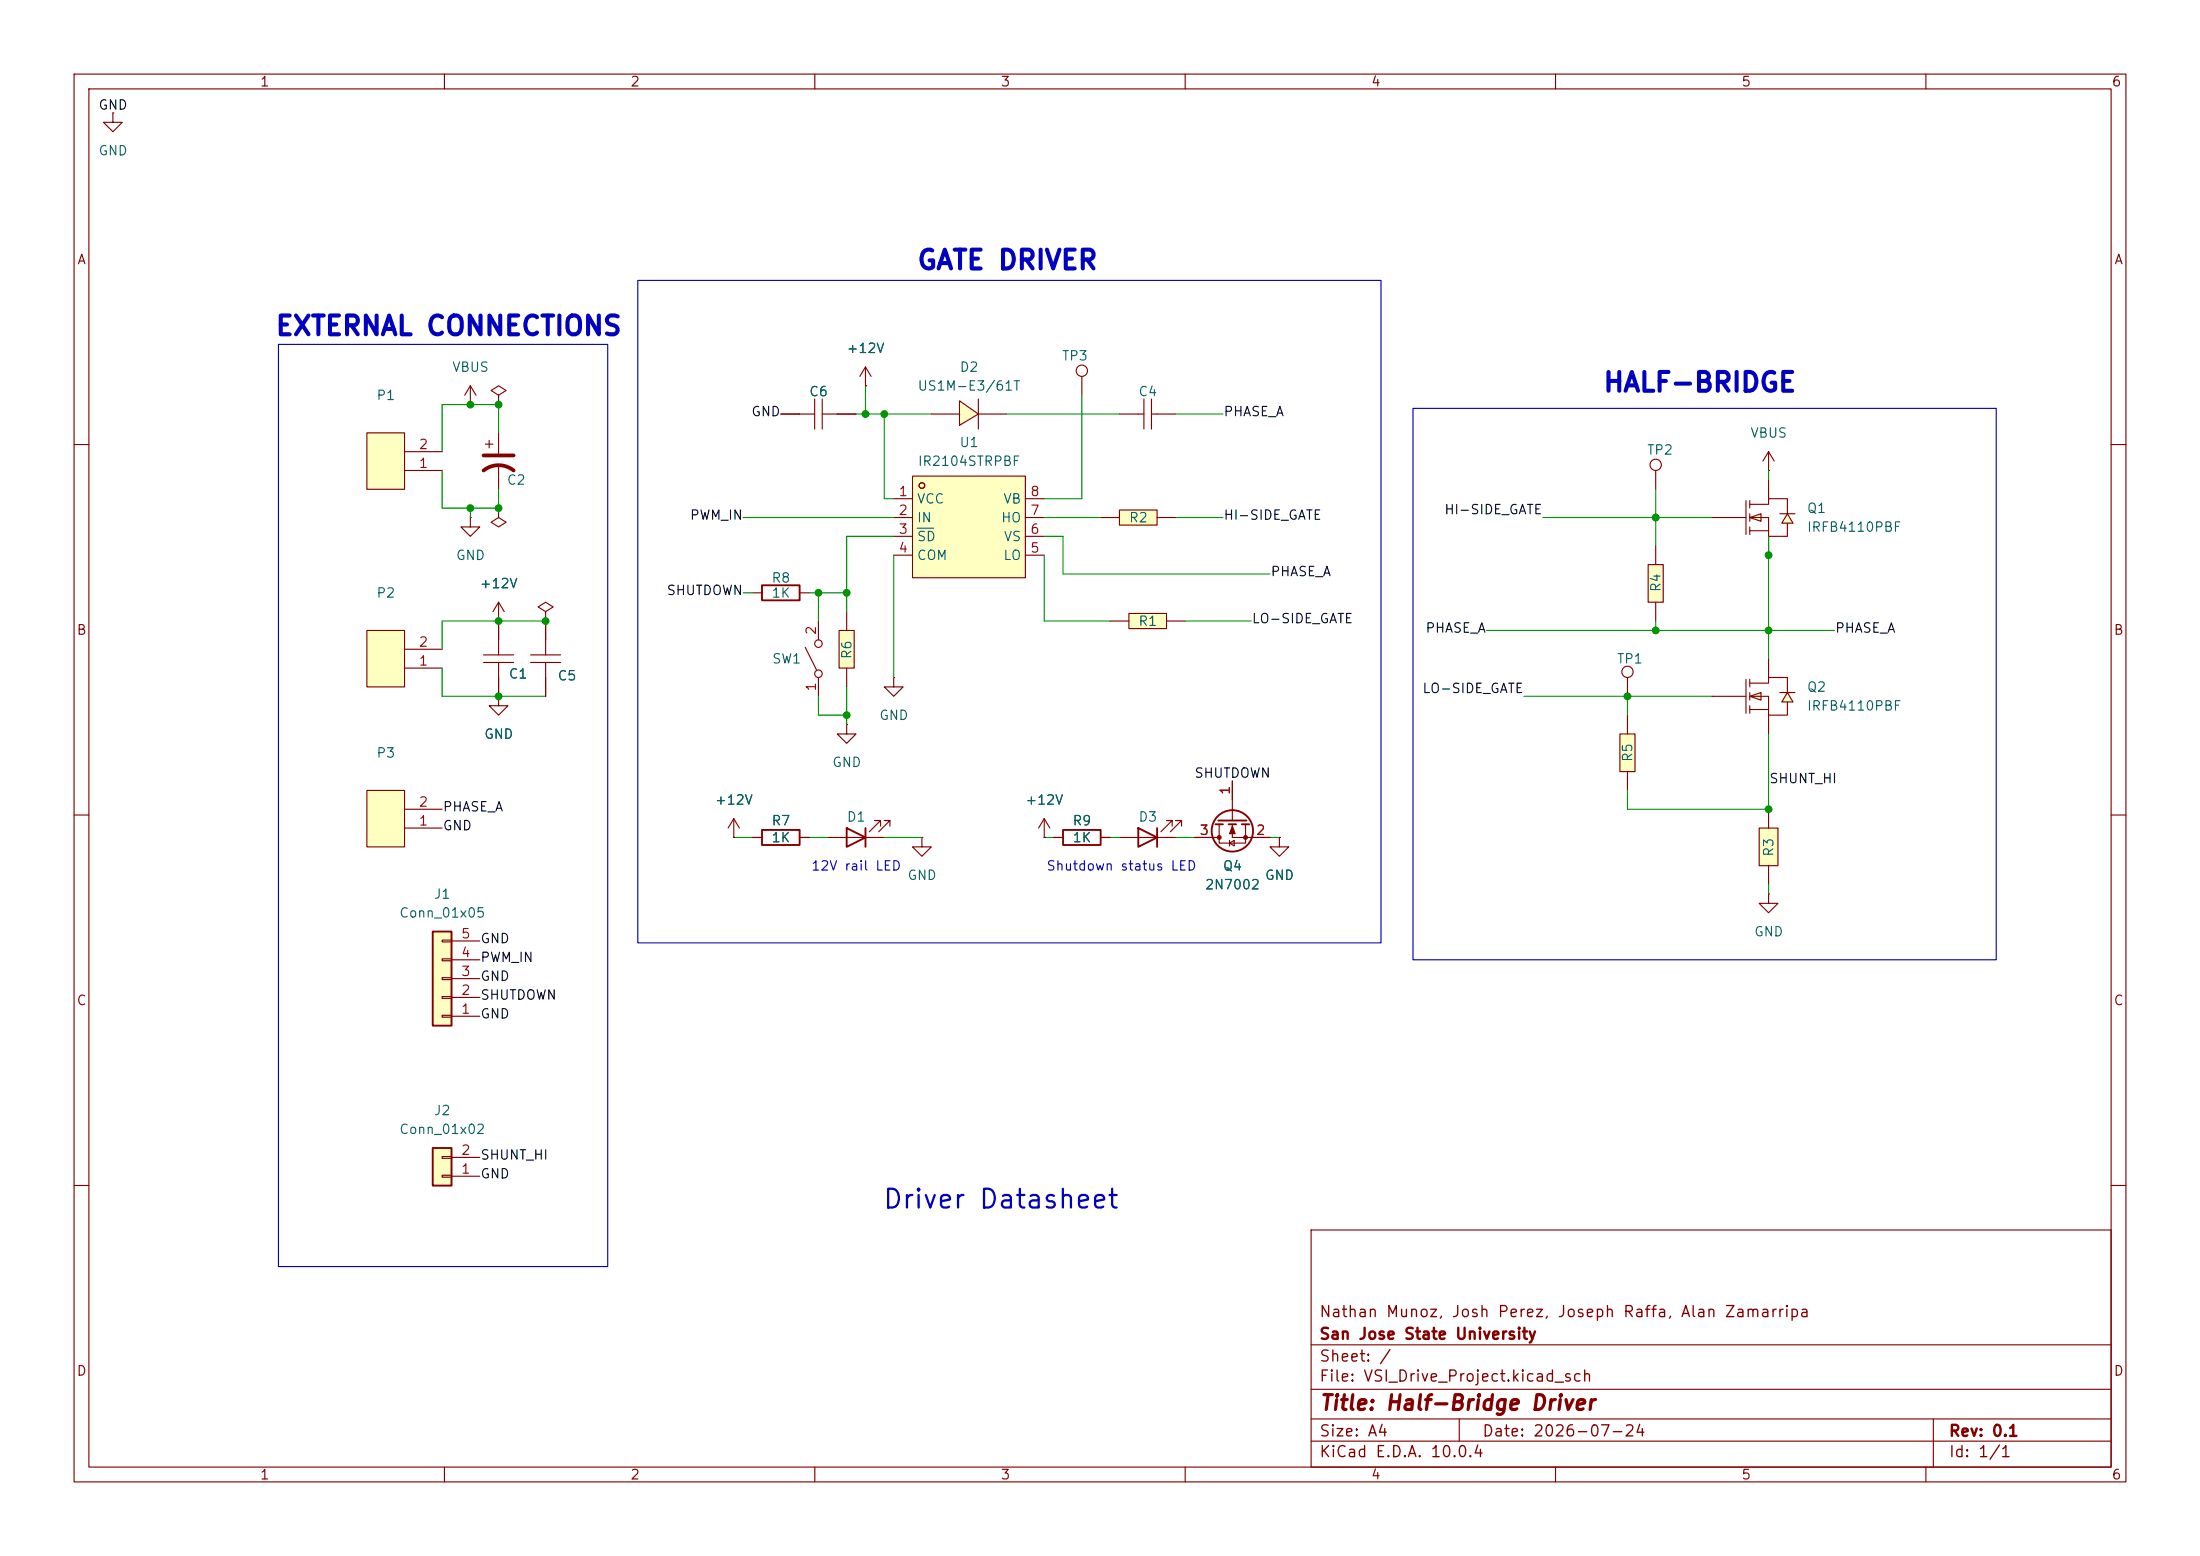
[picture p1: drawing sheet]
<svg xmlns="http://www.w3.org/2000/svg" width="297mm" height="210mm" viewBox="0 0 297 210" stroke-linecap="round" stroke-linejoin="round" font-family="sans-serif">
<g fill="none" stroke="#840000" stroke-width=".15">
<path d="M10 10h277v190h-277zM12 12h273v186h-273zM60 10v2M110 10v2M160 10v2M210 10v2M260 10v2M63.5 54.6h.1M63.5 52.1l-.8 1.2M63.5 52.1l.8 1.2M63.5 52.1v2.5M67.3 53.3l1-.6-1-.6-1 .6 1 .6v1.3"/>
<path d="M67.3 54.6h.1M10 60h2M285 60h2M65.3 89.4h4M65.3 88.4h4M67.3 83.8h.1M67.3 81.3v7.1M67.3 89.4v4.6M67.3 81.3l-.8 1.3M67.3 81.3l.8 1.3M71.6 89.4h4.1M71.6 88.4h4.1"/>
<path d="M73.7 83.8v4.6M73.7 89.4v4.6M120.6 91.4v1.3h1.3l-1.3 1.3-1.2-1.3h1.2M120.6 91.4h.1M10 110h2M285 110h2M10 160h2M177 166h108v32h-108zM285 160h2M60 198v2M110 198v2M160 198v2"/>
<path d="M177 194.5h108M177 191.5h108M177 187.5h108M177 181.5h108M197 191.5v3M210 198v2M260 198v2M261 191.5v6.5"/>
</g>
<path d="M49.5 85.1h5.1v7.6h-5.1z" fill="#ffffc2"/>
<path d="M116.8 52.1h.1M116.8 49.5l-.7 1.3M116.8 49.5l.8 1.3M116.8 49.5v2.6M63.5 69.9v1.2h1.3l-1.3 1.3-1.3-1.3h1.3M63.5 69.9h.1M49.5 85.1h5.1v7.6h-5.1zM54.6 90.2h5.1M54.6 87.6h5.1M67.3 94v1.3h1.3l-1.3 1.2-1.3-1.2h1.3M67.3 94h.1" fill="none" stroke="#840000" stroke-width=".15"/>
<path d="M49.5 58.4h5.1v7.6h-5.1z" fill="#ffffc2"/>
<path d="M49.5 58.4h5.1v7.6h-5.1zM54.6 63.5h5.1M54.6 61h5.1M114.3 97.8v1.3h1.3l-1.3 1.2-1.3-1.2h1.3M114.3 97.8h.1" fill="none" stroke="#840000" stroke-width=".15"/>
<path d="M113.3 85.1h2v5.1h-2z" fill="#ffffc2"/>
<g fill="none" stroke="#840000" stroke-width=".15">
<path d="M65.5 59.9h1M66 59.4v1.1M67.3 58.4v2.8M105.4 55.9h4.6M110 53.9v4M111 55.9h4.6M111 53.9v4M67.3 68.6v1.3l1 .6-1 .6-1-.6 1-.6M67.3 68.6h.1M67.3 62.7v3.3M113.3 85.1h2v5.1h-2zM114.3 82.6v2.5"/>
<path d="M114.3 90.2v2.5M101.6 113h1.3M107.9 113h1.3M161.3 113h3.3M164.6 111.3v2.5h3.5v-2.5M166 113.8l.6-.4v.8zM166 113.4v.8M166.4 111.3v1.7h5M166.4 105.4v5.3"/>
</g>
<g fill="none" stroke="#840000" stroke-width=".25">
<path d="M102.9 112h5v2h-5zM164.1 111.3h1M164.5 110.7h3.8M165.9 111.3h1M167.6 111.3h1.1"/>
<circle cx="166.4" cy="112.1" r="2.79"/>
</g>
<g fill="#840000" stroke="#840000" stroke-width=".15">
<path d="M166.4 111.5l.4 1h-.8z"/>
<circle cx="164.6" cy="113" r=".25"/>
<circle cx="168.1" cy="113" r=".25"/>
</g>
<path d="M65.3 63.5a3.3 3.3 0 0 1 4 0M65.3 61.5h4" fill="none" stroke="#840000" stroke-width=".51"/>
<path d="M58.4 154.9h2.6v5.1h-2.6z" fill="#ffffc2"/>
<path d="M58.4 154.9h2.6v5.1h-2.6z" fill="none" stroke="#840000" stroke-width=".25"/>
<path d="M59.7 158.6h1.3v.3h-1.3zM59.7 156.1h1.3v.2h-1.3zM61 158.8h3.8M61 156.2h3.8" fill="none" stroke="#840000" stroke-width=".15"/>
<path d="M49.5 106.7h5.1v7.6h-5.1z" fill="#ffffc2"/>
<path d="M49.5 106.7h5.1v7.6h-5.1zM54.6 111.8h5.1M54.6 109.2h5.1" fill="none" stroke="#840000" stroke-width=".15"/>
<path d="M58.4 125.7h2.6v12.7h-2.6z" fill="#ffffc2"/>
<path d="M114.3 111.8l2.5 1.2-2.5 1.3zM116.8 111.8v2.5M143.5 112h5.1v2h-5.1zM153.7 111.8l2.5 1.2-2.5 1.3zM156.2 111.8v2.5M58.4 125.7h2.6v12.7h-2.6z" fill="none" stroke="#840000" stroke-width=".25"/>
<g fill="none" stroke="#840000" stroke-width=".15">
<path d="M238.8 63.5h.1M238.8 61l-.8 1.2M238.8 61l.7 1.2M238.8 61v2.5M73.7 82.6l1-.7-1-.6-1.1 .6 1.1 .7v1.2M73.7 83.8h.1M99.1 113h.1M99.1 110.5l-.8 1.3M99.1 110.5l.7 1.3M99.1 110.5v2.5M111.8 113h7.6M118.9 111.5v-.8h-.8h.8l-1.6 1.6"/>
<path d="M120.1 111.5v-.8h-.7h.7l-1.5 1.6M124.5 113v1.3h1.2l-1.2 1.3-1.3-1.3h1.3M124.5 113h.1M142.2 113h1.3M148.6 113h1.3M151.1 113h7.6M158.2 111.5v-.8h-.7h.7l-1.5 1.6M159.5 111.5v-.8h-.8h.8l-1.5 1.6M172.7 113v1.3h1.3l-1.3 1.3-1.3-1.3h1.3M172.7 113h.1M59.7 137h1.3v.3h-1.3zM59.7 134.5h1.3v.2h-1.3z"/>
<path d="M59.7 132h1.3v.2h-1.3zM59.7 129.4h1.3v.3h-1.3zM59.7 126.9h1.3v.2h-1.3zM61 137.2h3.8M61 134.6h3.8M61 132.1h3.8M61 129.5h3.8M61 127h3.8"/>
</g>
<g fill="#ffffc2">
<path d="M236.2 69.9l1.5-.6v1.1z"/>
<path d="M241.3 69.3l.8 1.3h-1.6z"/>
</g>
<g fill="none" stroke="#840000" stroke-width=".15">
<path d="M231.1 69.9h4.6M235.7 67.6v4.5M236.2 68.1h2.6v-.8h2.5v2M236.2 69.9l1.5-.6v1.1zM236.2 69.9h2.6v2.5h2.5v-1.8M236.2 67.6v1M236.2 69.3v1.1M236.2 71.1v1M236.2 71.6h2.6M238.8 64.8v2.5M238.8 72.4v2.5M240.3 69.3h2"/>
<path d="M241.3 69.3l.8 1.3h-1.6z"/>
</g>
<path d="M123.2 64.3h15.2v13.7h-15.2z" fill="#ffffc2"/>
<g fill="none" stroke="#840000" stroke-width=".15">
<path d="M151.1 55.9h3.3M154.4 53.9v4M155.5 55.9h3.2M155.5 53.9v4M120.6 67.3h2.6M120.6 69.9h2.6M120.6 72.4h2.6M120.6 74.9h2.6M123.2 64.3h15.2v13.7h-15.2zM138.4 67.3h2.6M138.4 69.9h2.6M138.4 72.4h2.6"/>
<path d="M138.4 74.9h2.6M101.6 80h1.3M107.9 80h1.3M141 113h.1M141 110.5l-.8 1.3M141 110.5l.7 1.3M141 110.5v2.5"/>
<circle cx="124.5" cy="65.5" r=".38"/>
</g>
<path d="M123.8 71.3h2.3" fill="none" stroke="#006464" stroke-width=".15"/>
<path d="M102.9 79h5v2h-5z" fill="none" stroke="#840000" stroke-width=".25"/>
<path d="M152.4 82.8h5.1v2h-5.1z" fill="#ffffc2"/>
<path d="M15.2 15.2v1.3h1.3l-1.3 1.3-1.2-1.3h1.2M15.2 15.2h.1M149.9 83.8h2.5M152.4 82.8h5.1v2h-5.1zM157.5 83.8h2.5" fill="none" stroke="#840000" stroke-width=".15"/>
<path d="M222.5 76.2h2v5.1h-2z" fill="#ffffc2"/>
<g fill="none" stroke="#840000" stroke-width=".15">
<path d="M222.5 76.2h2v5.1h-2zM223.5 73.7v2.5M219.7 91.4v2.6M223.5 81.3v2.5"/>
<circle cx="219.7" cy="90.7" r=".76"/>
</g>
<path d="M237.5 111.8h2.5v5h-2.5z" fill="#ffffc2"/>
<path d="M237.5 111.8h2.5v5h-2.5zM238.8 109.2v2.6M238.8 116.8v2.6" fill="none" stroke="#840000" stroke-width=".15"/>
<path d="M151.1 68.8h5.1v2.1h-5.1z" fill="#ffffc2"/>
<g fill="none" stroke="#840000" stroke-width=".15">
<path d="M146 50.8v2.5M148.6 69.9h2.5M151.1 68.8h5.1v2.1h-5.1zM156.2 69.9h2.5"/>
<circle cx="146" cy="50" r=".76"/>
</g>
<path d="M129.5 54.1l2.6 1.8-2.6 1.5z" fill="#ffffc2"/>
<path d="M125.7 55.9h3.8M129.5 54.1l2.6 1.8-2.6 1.5zM132.1 53.9v4M132.1 55.9h3.8M238.8 120.7v1.2h1.2l-1.2 1.3-1.3-1.3h1.3M238.8 120.7h.1" fill="none" stroke="#840000" stroke-width=".15"/>
<path d="M218.7 99.1h2v5h-2z" fill="#ffffc2"/>
<path d="M218.7 99.1h2v5h-2zM219.7 96.5v2.6M219.7 104.1v2.6" fill="none" stroke="#840000" stroke-width=".15"/>
<g fill="#ffffc2">
<path d="M236.2 94l1.5-.5v1z"/>
<path d="M241.3 93.5l.8 1.2h-1.6z"/>
</g>
<g fill="none" stroke="#840000" stroke-width=".15">
<path d="M105.4 55.9h2.5M113 55.9h2.6M116.8 52.1h.1M223.5 63.5v2.5M67.3 94h.1M67.3 83.8h.1M67.3 83.8v2.6M67.3 91.4v2.6M73.7 83.8h.1M73.7 83.8v2.6M73.7 91.4v2.6M108.7 87.4l1.5 3"/>
<path d="M110.5 83.8v2.6M110.5 91.4v2.6M231.1 94h4.6M235.7 91.7v4.6M236.2 92.2h2.6v-.8h2.5v2.1M236.2 94l1.5-.5v1zM236.2 94h2.6v2.5h2.5v-1.8M236.2 91.7v1M236.2 93.5v1M236.2 95.3v1M236.2 95.8h2.6M238.8 88.9v2.5"/>
<path d="M238.8 96.5v2.6M240.3 93.5h2M241.3 93.5l.8 1.2h-1.6zM99.1 113h.1M101.6 113h1.3M107.9 113h1.3M141 113h.1M142.2 113h1.3M148.6 113h1.3M161.3 113h2.5M166.4 105.4v2.6M168.9 113h2.5"/>
<path d="M172.7 113h.1"/>
<circle cx="223.5" cy="62.7" r=".76"/>
<circle cx="110.5" cy="86.9" r=".51"/>
<circle cx="110.5" cy="90.9" r=".51"/>
</g>
<g fill="none" stroke="#009600" stroke-width=".15">
<path d="M67.3 58.4v-3.8h-7.6v6.4M115.6 55.9h10.1M116.8 52.1v3.8M119.4 55.9v11.4h1.2M135.9 55.9h15.2M146 53.3v14h-5M158.7 55.9h6.4M59.7 63.5v5.1h7.6v-2.6M63.5 68.6v1.3M100.3 69.9h20.3M120.6 72.4h-6.3v10.2M120.6 74.9v16.5"/>
<path d="M141 74.9v8.9h8.9M141 69.9h7.6M141 72.4h2.5v5.1h27.9M158.7 69.9h6.4M208.3 69.9h22.8M223.5 66v7.7M238.8 63.5v1.3M238.8 72.4v16.5M59.7 90.2v3.8h14M73.7 83.8h-14v3.8M100.3 80h1.3M109.2 80h5.1"/>
<path d="M110.5 80v3.8M110.5 94v2.5h3.8M114.3 92.7v5.1M160 83.8h8.9M200.7 85.1h46.9M205.7 94h25.4M219.7 94v2.5M223.5 83.8v1.3M238.8 99.1v10.1h-19.1v-2.5M99.1 113h2.5M109.2 113h2.6M119.4 113h5.1"/>
<path d="M141 113h1.2M149.9 113h1.2M158.7 113h2.6M171.4 113h1.3M238.8 119.4v1.3"/>
</g>
<path d="M86.1 37.8h100.3v89.5h-100.3zM37.6 46.5h44.4v124.4h-44.4zM190.8 55.1h78.7v74.4h-78.7z" fill="none" stroke="#0000c2" stroke-width=".15"/>
<g fill="#009600" stroke="#009600" stroke-width=".14">
<circle cx="67.3" cy="94" r=".46"/>
<circle cx="67.3" cy="54.6" r=".46"/>
<circle cx="63.5" cy="68.6" r=".46"/>
<circle cx="73.7" cy="83.8" r=".46"/>
<circle cx="67.3" cy="68.6" r=".46"/>
<circle cx="63.5" cy="54.6" r=".46"/>
<circle cx="219.7" cy="94" r=".46"/>
<circle cx="238.8" cy="109.2" r=".46"/>
<circle cx="223.5" cy="85.1" r=".46"/>
<circle cx="114.3" cy="96.5" r=".46"/>
<circle cx="114.3" cy="80" r=".46"/>
<circle cx="110.5" cy="80" r=".46"/>
<circle cx="119.4" cy="55.9" r=".46"/>
<circle cx="116.8" cy="55.9" r=".46"/>
<circle cx="67.3" cy="83.8" r=".46"/>
<circle cx="238.8" cy="74.9" r=".46"/>
<circle cx="238.8" cy="85.1" r=".46"/>
<circle cx="223.5" cy="69.9" r=".46"/>
</g>
<g font-size="2.5" fill="#0000c2">
<text x="123.7" y="37">GATE DRIVER</text>
<text x="37" y="45.9">EXTERNAL CONNECTIONS</text>
<text x="216.3" y="53.5">HALF-BRIDGE</text>
<text x="119" y="163.7">Driver Datasheet</text>
</g>
<text font-size="2" fill="#840000" x="178" y="190.8">Title: Half-Bridge Driver</text>
<g font-size="1.5" fill="#840000">
<text x="178" y="178.2">Nathan Munoz, Josh Perez, Joseph Raffa, Alan Zamarripa</text>
<text x="178" y="184.2">Sheet: /</text>
<text x="178" y="181.2">San Jose State University</text>
<text x="178" y="186.9">File: VSI_Drive_Project.kicad_sch</text>
<text x="178" y="197.1">KiCad E.D.A. 10.0.4</text>
<text x="178" y="194.3">Size: A4</text>
<text x="200" y="194.3">Date: 2026-07-24</text>
<text x="263" y="194.3">Rev: 0.1</text>
<text x="263" y="197.1">Id: 1/1</text>
</g>
<g font-size="1.3" fill="#840000">
<text x="35" y="12">1</text>
<text x="85" y="12">2</text>
<text x="135" y="12">3</text>
<text x="185" y="12">4</text>
<text x="235" y="12">5</text>
<text x="285" y="12">6</text>
<text x="10.3" y="36">A</text>
<text x="285.3" y="36">A</text>
<text x="10.3" y="86">B</text>
<text x="285.3" y="86">B</text>
<text x="10.3" y="136">C</text>
<text x="285.3" y="136">C</text>
<text x="10.3" y="186">D</text>
<text x="285.3" y="186">D</text>
<text x="35" y="200">1</text>
<text x="85" y="200">2</text>
<text x="135" y="200">3</text>
<text x="185" y="200">4</text>
<text x="235" y="200">5</text>
<text x="285" y="200">6</text>
</g>
<g font-size="1.3" fill="#0f0f0f">
<text x="13.2" y="15.1">GND</text>
<text x="101.3" y="56.5">GND</text>
<text x="165.1" y="56.5">PHASE_A</text>
<text x="93.1" y="70.5">PWM_IN</text>
<text x="165.1" y="70.5">HI-SIDE_GATE</text>
<text x="194.9" y="69.7">HI-SIDE_GATE</text>
<text x="89.9" y="80.6">SHUTDOWN</text>
<text x="171.4" y="78.1">PHASE_A</text>
<text x="168.9" y="84.4">LO-SIDE_GATE</text>
<text x="192.4" y="85.7">PHASE_A</text>
<text x="247.6" y="85.7">PHASE_A</text>
<text x="191.9" y="93.9">LO-SIDE_GATE</text>
<text x="161.2" y="105.3">SHUTDOWN</text>
<text x="238.8" y="106">SHUNT_HI</text>
<text x="59.7" y="112.4">GND</text>
<text x="59.7" y="109.8">PHASE_A</text>
<text x="64.8" y="130.2">PWM_IN</text>
<text x="64.8" y="127.6">GND</text>
<text x="64.8" y="135.2">SHUTDOWN</text>
<text x="64.8" y="137.8">GND</text>
<text x="64.8" y="132.7">GND</text>
<text x="64.8" y="156.8">SHUNT_HI</text>
<text x="64.8" y="159.4">GND</text>
</g>
<g font-size="1.3" fill="#006464">
<text x="13.2" y="21.3">GND</text>
<text x="114.2" y="48">+12V</text>
<text x="60.9" y="50.5">VBUS</text>
<text x="109.1" y="53.8">C6</text>
<text x="123.8" y="53">US1M-E3/61T</text>
<text x="129.5" y="50.5">D2</text>
<text x="143.3" y="49">TP3</text>
<text x="153.6" y="53.8">C4</text>
<text x="50.7" y="54.3">P1</text>
<text x="236.2" y="59.4">VBUS</text>
<text x="68.3" y="65.7">C2</text>
<text x="123.8" y="63.2">IR2104STRPBF</text>
<text x="129.4" y="60.7">U1</text>
<text x="222.3" y="61.7">TP2</text>
<text x="123.7" y="68.3">VCC</text>
<text x="123.7" y="70.8">IN</text>
<text x="135.1" y="70.8">HO</text>
<text x="135.4" y="68.3">VB</text>
<text x="152.3" y="70.8">R2</text>
<text x="243.8" y="69.6">Q1</text>
<text x="61.5" y="75.9">GND</text>
<text x="123.7" y="73.4">SD</text>
<text x="123.7" y="75.9">COM</text>
<text x="135.4" y="75.9">LO</text>
<text x="135.4" y="73.4">VS</text>
<text x="243.8" y="72.1">IRFB4110PBF</text>
<text x="50.7" y="81">P2</text>
<text x="64.7" y="79.7">+12V</text>
<text x="104.1" y="78.9">R8</text>
<text x="104.1" y="81">1K</text>
<text x="224.5" y="80" transform="rotate(-90 224.5 80)">R4</text>
<text x="104.1" y="89.9">SW1</text>
<text x="115.3" y="89.1" transform="rotate(-90 115.3 89.1)">R6</text>
<text x="153.6" y="84.8">R1</text>
<text x="218.2" y="89.9">TP1</text>
<text x="68.6" y="91.9">C1</text>
<text x="75.2" y="92.2">C5</text>
<text x="243.8" y="93.7">Q2</text>
<text x="65.3" y="100">GND</text>
<text x="118.6" y="97.5">GND</text>
<text x="243.8" y="96.2">IRFB4110PBF</text>
<text x="50.7" y="102.6">P3</text>
<text x="112.3" y="103.8">GND</text>
<text x="220.7" y="102.9" transform="rotate(-90 220.7 102.9)">R5</text>
<text x="96.4" y="108.9">+12V</text>
<text x="104.1" y="111.7">R7</text>
<text x="114.2" y="111.2">D1</text>
<text x="138.3" y="108.9">+12V</text>
<text x="144.7" y="111.7">R9</text>
<text x="153.6" y="111.2">D3</text>
<text x="104.1" y="114">1K</text>
<text x="122.4" y="119.1">GND</text>
<text x="144.7" y="114">1K</text>
<text x="165" y="117.8">Q4</text>
<text x="170.7" y="119.1">GND</text>
<text x="239.7" y="115.7" transform="rotate(-90 239.7 115.7)">R3</text>
<text x="53.8" y="124.2">Conn_01x05</text>
<text x="58.5" y="121.6">J1</text>
<text x="162.6" y="120.4">2N7002</text>
<text x="236.7" y="126.7">GND</text>
<text x="53.8" y="153.4">Conn_01x02</text>
<text x="58.5" y="150.8">J2</text>
</g>
<g font-size="1.3" fill="#a90000">
<text x="56.4" y="63.5">1</text>
<text x="56.4" y="60.9">2</text>
<text x="121.2" y="67.3">1</text>
<text x="121.2" y="69.8">2</text>
<text x="139" y="69.8">7</text>
<text x="139" y="67.3">8</text>
<text x="121.2" y="72.4">3</text>
<text x="121.2" y="74.9">4</text>
<text x="139" y="74.9">5</text>
<text x="139" y="72.4">6</text>
<text x="56.4" y="87.6">2</text>
<text x="110.5" y="85.8" transform="rotate(-90 110.5 85.8)">2</text>
<text x="56.4" y="90.1">1</text>
<text x="110.5" y="93.4" transform="rotate(-90 110.5 93.4)">1</text>
<text x="166.3" y="107.4" transform="rotate(-90 166.3 107.4)">1</text>
<text x="56.4" y="111.7">1</text>
<text x="56.4" y="109.2">2</text>
<text x="161.9" y="113">3</text>
<text x="169.5" y="113">2</text>
<text x="62.2" y="129.5">4</text>
<text x="62.2" y="127">5</text>
<text x="62.2" y="137.1">1</text>
<text x="62.2" y="134.6">2</text>
<text x="62.2" y="132.1">3</text>
<text x="62.2" y="158.7">1</text>
<text x="62.2" y="156.2">2</text>
</g>
<g font-size="1.3" fill="#0000c2">
<text x="109.4" y="117.8">12V rail LED</text>
<text x="141.2" y="117.8">Shutdown status LED</text>
</g>
</svg>
